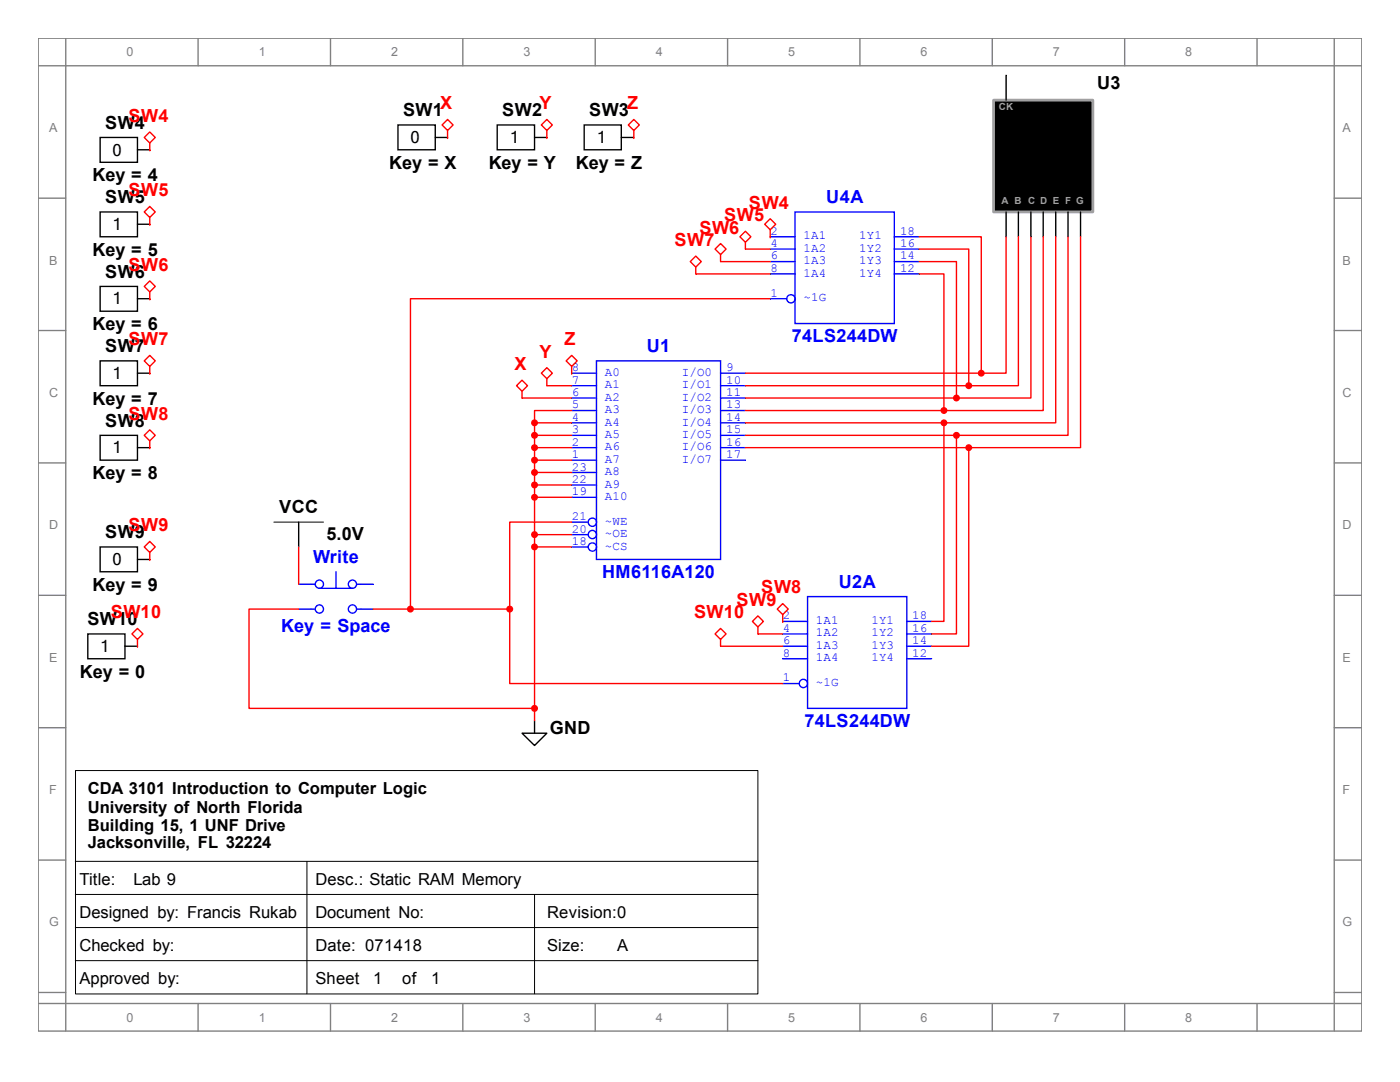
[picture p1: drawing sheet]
<svg xmlns="http://www.w3.org/2000/svg" width="279mm" height="216mm" viewBox="0 0 279 216" stroke-linecap="round" stroke-linejoin="round" font-family="sans-serif">
<g fill="none" stroke="#808080" stroke-width=".28">
<path d="M7.6 7.6h264.2v198.1h-264.2zM7.6 13.1h264.2M13.1 7.6v198.1M39.5 7.6v5.5M66 7.6v5.5M92.4 7.6v5.5M118.8 7.6v5.5M145.2 7.6v5.5M171.6 7.6v5.5M198 7.6v5.5M224.5 7.6v5.5M250.9 7.6v5.5"/>
<path d="M266.3 7.6v198.1M7.6 39.5h5.5M266.3 39.5h5.5M7.6 66h5.5M266.3 66h5.5M7.6 92.4h5.5M266.3 92.4h5.5M7.6 118.8h5.5M266.3 118.8h5.5M7.6 145.2h5.5M266.3 145.2h5.5M7.6 171.6h5.5"/>
<path d="M266.3 171.6h5.5M7.6 198h5.5M266.3 198h5.5M7.6 200.2h264.2M39.5 200.2v5.5M66 200.2v5.5M92.4 200.2v5.5M118.8 200.2v5.5M145.2 200.2v5.5M171.6 200.2v5.5M198 200.2v5.5M224.5 200.2v5.5"/>
<path d="M250.9 200.2v5.5"/>
</g>
<path d="M15.1 153.8h136.2v44.5h-136.2zM15 171.9h136.3M15 178.5h136.3M61.3 171.9v26.4M106.7 178.5v19.8M15 185.1h136.3M15 191.7h136.3" fill="none" stroke="#000" stroke-width=".2"/>
<path d="M119 72h24.8v39.6h-24.8z" fill="none" stroke="#00f" stroke-width=".28"/>
<path d="M114.1 96.8h4.9" fill="none" stroke="#00f" stroke-width=".28"/>
<path d="M114.1 94.3h4.9" fill="none" stroke="#00f" stroke-width=".28"/>
<path d="M114.1 91.8h4.9" fill="none" stroke="#00f" stroke-width=".28"/>
<path d="M114.1 84.4h4.9" fill="none" stroke="#00f" stroke-width=".28"/>
<path d="M114.1 86.9h4.9" fill="none" stroke="#00f" stroke-width=".28"/>
<path d="M114.1 89.3h4.9" fill="none" stroke="#00f" stroke-width=".28"/>
<path d="M114.1 81.9h4.9" fill="none" stroke="#00f" stroke-width=".28"/>
<path d="M114.1 77h4.9" fill="none" stroke="#00f" stroke-width=".28"/>
<path d="M114.1 79.4h4.9" fill="none" stroke="#00f" stroke-width=".28"/>
<path d="M114.1 74.5h4.9" fill="none" stroke="#00f" stroke-width=".28"/>
<g fill="none" stroke="#00f" stroke-width=".28">
<path d="M114.1 106.7h3.3"/>
<circle cx="118.2" cy="106.7" r=".82"/>
</g>
<g fill="none" stroke="#00f" stroke-width=".28">
<path d="M114.1 109.1h3.3"/>
<circle cx="118.2" cy="109.2" r=".82"/>
</g>
<path d="M114.1 99.2h4.9" fill="none" stroke="#00f" stroke-width=".28"/>
<path d="M143.8 74.5h5" fill="none" stroke="#00f" stroke-width=".28"/>
<path d="M143.8 77h5" fill="none" stroke="#00f" stroke-width=".28"/>
<path d="M143.8 79.4h5" fill="none" stroke="#00f" stroke-width=".28"/>
<path d="M143.8 81.9h5" fill="none" stroke="#00f" stroke-width=".28"/>
<path d="M143.8 84.4h5" fill="none" stroke="#00f" stroke-width=".28"/>
<path d="M143.8 86.9h5" fill="none" stroke="#00f" stroke-width=".28"/>
<path d="M143.8 89.3h5" fill="none" stroke="#00f" stroke-width=".28"/>
<path d="M143.8 91.8h5" fill="none" stroke="#00f" stroke-width=".28"/>
<g fill="none" stroke="#00f" stroke-width=".28">
<path d="M114.1 104.2h3.3M161.2 119h19.8v22.4h-19.8z"/>
<circle cx="118.2" cy="104.2" r=".82"/>
</g>
<path d="M181 124h4.9" fill="none" stroke="#00f" stroke-width=".28"/>
<path d="M181 126.5h4.9" fill="none" stroke="#00f" stroke-width=".28"/>
<path d="M181 128.9h4.9" fill="none" stroke="#00f" stroke-width=".28"/>
<path d="M181 131.4h4.9" fill="none" stroke="#00f" stroke-width=".28"/>
<path d="M156.2 124h5" fill="none" stroke="#00f" stroke-width=".28"/>
<path d="M156.2 126.5h5" fill="none" stroke="#00f" stroke-width=".28"/>
<path d="M156.2 128.9h5" fill="none" stroke="#00f" stroke-width=".28"/>
<path d="M156.2 131.4h5" fill="none" stroke="#00f" stroke-width=".28"/>
<g fill="none" stroke="#00f" stroke-width=".28">
<path d="M156.2 136.4h3.3"/>
<circle cx="160.3" cy="136.4" r=".83"/>
</g>
<path d="M20 27.4h7.4v5h-7.4zM27.4 29.9h2.5M20 42.3h7.4v4.9h-7.4zM20 57.1h7.4v5h-7.4zM27.4 44.7h2.5M27.4 59.6h2.5M20 72h7.4v5h-7.4zM27.4 74.5h2.5M20 86.9h7.4v4.9h-7.4zM27.4 89.3h2.5" fill="none" stroke="#000" stroke-width=".28"/>
<path d="M28.8 27.4l1.1-1.1 1.1 1.1-1.1 1.1z" fill="none" stroke="#f00" stroke-width=".28"/>
<path d="M29.9 29.9h.1M29.9 28.5v1.4M28.8 42.3l1.1-1.1 1.1 1.1-1.1 1.1z" fill="none" stroke="#f00" stroke-width=".28"/>
<path d="M28.8 57.1l1.1-1.1 1.1 1.1-1.1 1.2zM29.9 44.7h.1M29.9 43.4v1.3" fill="none" stroke="#f00" stroke-width=".28"/>
<path d="M29.9 59.6h.1M29.9 58.3v1.3M28.8 72l1.1-1.1 1.1 1.1-1.1 1.1z" fill="none" stroke="#f00" stroke-width=".28"/>
<path d="M29.9 74.5h.1M29.9 73.1v1.4M28.8 86.9l1.1-1.1 1.1 1.1-1.1 1.1z" fill="none" stroke="#f00" stroke-width=".28"/>
<path d="M113 72l1.1-1.1 1.1 1.1-1.1 1.1zM29.9 89.3h.1M29.9 88v1.3" fill="none" stroke="#f00" stroke-width=".28"/>
<path d="M108 74.5l1.1-1.1 1.1 1.1-1.1 1.1zM114.1 74.5h.1M114.1 73.1v1.4" fill="none" stroke="#f00" stroke-width=".28"/>
<path d="M103.1 77l1.1-1.1 1.1 1.1-1.1 1.1zM109.1 75.6v1.4h5" fill="none" stroke="#f00" stroke-width=".28"/>
<path d="M104.2 78.1v1.3h9.9" fill="none" stroke="#f00" stroke-width=".28"/>
<path d="M104.2 146.3h4.9l-2.4 2.5zM106.7 143.8v2.5" fill="none" stroke="#000" stroke-width=".28"/>
<circle cx="106.7" cy="99.2" r=".55" fill="#f00"/>
<g fill="none" stroke="#f00" stroke-width=".28">
<path d="M106.7 99.2h7.4"/>
<circle cx="106.7" cy="99.2" r=".55"/>
</g>
<circle cx="106.7" cy="96.8" r=".56" fill="#f00"/>
<g fill="none" stroke="#f00" stroke-width=".28">
<path d="M114.1 96.8h-7.4v2.4"/>
<circle cx="106.7" cy="96.8" r=".56"/>
</g>
<circle cx="106.7" cy="94.3" r=".55" fill="#f00"/>
<g fill="none" stroke="#f00" stroke-width=".28">
<path d="M114.1 94.3h-7.4v2.5"/>
<circle cx="106.7" cy="94.3" r=".55"/>
</g>
<circle cx="106.7" cy="91.8" r=".56" fill="#f00"/>
<g fill="none" stroke="#f00" stroke-width=".28">
<path d="M114.1 91.8h-7.4v2.5"/>
<circle cx="106.7" cy="91.8" r=".56"/>
</g>
<circle cx="106.7" cy="89.3" r=".55" fill="#f00"/>
<g fill="none" stroke="#f00" stroke-width=".28">
<path d="M114.1 89.3h-7.4v2.5"/>
<circle cx="106.7" cy="89.3" r=".55"/>
</g>
<circle cx="106.7" cy="86.9" r=".56" fill="#f00"/>
<g fill="none" stroke="#f00" stroke-width=".28">
<path d="M114.1 86.9h-7.4v2.4"/>
<circle cx="106.7" cy="86.9" r=".56"/>
</g>
<circle cx="106.7" cy="109.1" r=".55" fill="#f00"/>
<g fill="none" stroke="#f00" stroke-width=".28">
<path d="M125.4 24.9l1.1-1.1 1.1 1.1-1.1 1.1zM106.7 109.1h7.4"/>
<circle cx="106.7" cy="109.1" r=".55"/>
</g>
<path d="M79.4 24.9h7.5v5h-7.5zM86.9 27.4h2.4M99.2 24.9h7.5v5h-7.5zM106.7 27.4h2.4M116.6 24.9h7.4v5h-7.4zM124 27.4h2.5" fill="none" stroke="#000" stroke-width=".28"/>
<path d="M108 24.9l1.1-1.1 1.1 1.1-1.1 1.1zM126.5 27.4h.1M126.5 26v1.4" fill="none" stroke="#f00" stroke-width=".28"/>
<path d="M88.2 24.9l1.1-1.1 1.1 1.1-1.1 1.1zM109.1 27.4h.1M109.1 26v1.4" fill="none" stroke="#f00" stroke-width=".28"/>
<path d="M89.3 27.4h.1M89.3 26v1.4" fill="none" stroke="#f00" stroke-width=".28"/>
<circle cx="106.7" cy="106.7" r=".56" fill="#f00"/>
<g fill="none" stroke="#f00" stroke-width=".28">
<path d="M106.7 99.2v9.9M106.7 106.7h7.4"/>
<circle cx="106.7" cy="106.7" r=".56"/>
</g>
<path d="M54.7 104.2h9.9" fill="none" stroke="#000" stroke-width=".2"/>
<path d="M59.6 104.2v4.9" fill="none" stroke="#000" stroke-width=".28"/>
<g fill="none" stroke="#00f" stroke-width=".28">
<path d="M62.1 116.6h.8M63.8 117.4h6.6M67.1 114.1v3.3M71.2 116.6h.8M62.1 121.5h.8M71.2 121.5h.8"/>
<circle cx="63.7" cy="116.6" r=".82"/>
<circle cx="70.3" cy="116.6" r=".82"/>
<circle cx="63.7" cy="121.5" r=".82"/>
<circle cx="70.3" cy="121.5" r=".82"/>
</g>
<path d="M72 116.6h2.5" fill="none" stroke="#00f" stroke-width=".28"/>
<path d="M72 121.5h2.5" fill="none" stroke="#00f" stroke-width=".28"/>
<path d="M59.6 116.6h2.5" fill="none" stroke="#00f" stroke-width=".28"/>
<path d="M59.6 121.5h2.5" fill="none" stroke="#00f" stroke-width=".28"/>
<path d="M59.6 109.1v7.5" fill="none" stroke="#f00" stroke-width=".28"/>
<circle cx="106.7" cy="141.3" r=".56" fill="#f00"/>
<g fill="none" stroke="#f00" stroke-width=".28">
<path d="M106.7 109.1v34.7"/>
<circle cx="106.7" cy="141.3" r=".56"/>
</g>
<circle cx="101.7" cy="121.5" r=".56" fill="#f00"/>
<g fill="none" stroke="#f00" stroke-width=".28">
<path d="M114.1 104.2h-12.4v32.2h54.5"/>
<circle cx="101.7" cy="121.5" r=".56"/>
</g>
<circle cx="106.7" cy="84.4" r=".55" fill="#f00"/>
<g fill="none" stroke="#f00" stroke-width=".28">
<path d="M106.7 84.4h7.4M106.7 84.4v2.5M114.1 81.9h-7.4v2.5"/>
<circle cx="106.7" cy="84.4" r=".55"/>
</g>
<path d="M198.3 20h19.8v22.3h-19.8z" fill-rule="evenodd" fill="#000"/>
<path d="M198.3 20h19.8v22.3h-19.8z" fill="none" stroke="#a0a0a4" stroke-width=".55"/>
<path d="M200.8 15v5M200.8 42.3v4.9M203.2 42.3v4.9M205.7 42.3v4.9M208.2 42.3v4.9M210.7 42.3v4.9M213.1 42.3v4.9M215.6 42.3v4.9" fill="none" stroke="#000" stroke-width=".28"/>
<path d="M158.7 42.3h19.8v22.3h-19.8z" fill="none" stroke="#00f" stroke-width=".28"/>
<path d="M178.5 47.2h4.9" fill="none" stroke="#00f" stroke-width=".28"/>
<path d="M178.5 49.7h4.9" fill="none" stroke="#00f" stroke-width=".28"/>
<path d="M178.5 52.2h4.9" fill="none" stroke="#00f" stroke-width=".28"/>
<path d="M178.5 54.7h4.9" fill="none" stroke="#00f" stroke-width=".28"/>
<path d="M153.7 47.2h5" fill="none" stroke="#00f" stroke-width=".28"/>
<path d="M153.7 49.7h5" fill="none" stroke="#00f" stroke-width=".28"/>
<path d="M153.7 52.2h5" fill="none" stroke="#00f" stroke-width=".28"/>
<path d="M153.7 54.7h5" fill="none" stroke="#00f" stroke-width=".28"/>
<g fill="none" stroke="#00f" stroke-width=".28">
<path d="M153.7 59.6h3.3"/>
<circle cx="157.8" cy="59.6" r=".82"/>
</g>
<path d="M152.6 44.7l1.1-1.1 1.1 1.1-1.1 1.1z" fill="none" stroke="#f00" stroke-width=".28"/>
<path d="M147.7 47.2l1.1-1.1 1.1 1.1-1.1 1.1zM153.7 47.2h.1M153.7 45.8v1.4" fill="none" stroke="#f00" stroke-width=".28"/>
<path d="M142.7 49.7l1.1-1.1 1.1 1.1-1.1 1.1zM148.8 48.3v1.4" fill="none" stroke="#f00" stroke-width=".28"/>
<path d="M138.9 51.1l1.1 1.1-1.1 1.1-1.1-1.1zM143.8 50.8v1.4" fill="none" stroke="#f00" stroke-width=".28"/>
<path d="M138.9 53.3v1.4h14.8M143.8 52.2h9.9M148.8 49.7h4.9M155.1 121.5l1.1-1.1 1.1 1.1-1.1 1.1z" fill="none" stroke="#f00" stroke-width=".28"/>
<path d="M156.2 124h.1M156.2 122.6v1.4" fill="none" stroke="#f00" stroke-width=".28"/>
<circle cx="195.8" cy="74.5" r=".55" fill="#f00"/>
<g fill="none" stroke="#f00" stroke-width=".28">
<path d="M183.4 47.2h12.4v27.3M200.8 47.2v27.3h-5M148.8 74.5h47"/>
<circle cx="195.8" cy="74.5" r=".55"/>
</g>
<circle cx="193.3" cy="77" r=".55" fill="#f00"/>
<g fill="none" stroke="#f00" stroke-width=".28">
<path d="M183.4 49.7h9.9v27.3M203.2 47.2v29.8h-9.9M148.8 77h44.5"/>
<circle cx="193.3" cy="77" r=".55"/>
</g>
<circle cx="190.9" cy="79.4" r=".55" fill="#f00"/>
<g fill="none" stroke="#f00" stroke-width=".28">
<path d="M183.4 52.2h7.5v27.2M205.7 47.2v32.2h-14.8M148.8 79.4h42.1"/>
<circle cx="190.9" cy="79.4" r=".55"/>
</g>
<circle cx="188.4" cy="81.9" r=".55" fill="#f00"/>
<g fill="none" stroke="#f00" stroke-width=".28">
<path d="M183.4 54.7h5v27.2M208.2 47.2v34.7h-19.8M148.8 81.9h39.6M28.8 109.1l1.1-1.1 1.1 1.1-1.1 1.1z"/>
<circle cx="188.4" cy="81.9" r=".55"/>
</g>
<path d="M20 109.1h7.4v5h-7.4zM27.4 111.6h2.5" fill="none" stroke="#000" stroke-width=".28"/>
<path d="M29.9 111.6h.1M29.9 110.2v1.4M26.3 126.5l1.1-1.1 1.1 1.1-1.1 1.1z" fill="none" stroke="#f00" stroke-width=".28"/>
<path d="M17.5 126.5h7.4v4.9h-7.4zM24.9 128.9h2.5" fill="none" stroke="#000" stroke-width=".28"/>
<path d="M27.4 128.9h.1M27.4 127.6v1.3M150.2 124l1.1-1.1 1.1 1.1-1.1 1.1z" fill="none" stroke="#f00" stroke-width=".28"/>
<path d="M142.7 126.5l1.1-1.1 1.1 1.1-1.1 1.1zM151.3 125.1v1.4" fill="none" stroke="#f00" stroke-width=".28"/>
<path d="M143.8 127.6v1.3h12.4M151.3 126.5h4.9" fill="none" stroke="#f00" stroke-width=".28"/>
<circle cx="188.4" cy="84.4" r=".55" fill="#f00"/>
<g fill="none" stroke="#f00" stroke-width=".28">
<path d="M210.7 47.2v37.2h-22.3M148.8 84.4h39.6M188.4 84.4v39.6h-2.5"/>
<circle cx="188.4" cy="84.4" r=".55"/>
</g>
<circle cx="190.9" cy="86.9" r=".56" fill="#f00"/>
<g fill="none" stroke="#f00" stroke-width=".28">
<path d="M213.1 47.2v39.7h-22.2M148.8 86.9h42.1M190.9 86.9v39.6h-5"/>
<circle cx="190.9" cy="86.9" r=".56"/>
</g>
<circle cx="193.3" cy="89.3" r=".55" fill="#f00"/>
<g fill="none" stroke="#f00" stroke-width=".28">
<path d="M215.6 47.2v42.1h-22.3M148.8 89.3h44.5M193.3 89.3v39.6h-7.4M59.6 121.5h-9.9v19.9h57"/>
<circle cx="193.3" cy="89.3" r=".55"/>
</g>
<circle cx="81.9" cy="121.5" r=".56" fill="#f00"/>
<g fill="none" stroke="#f00" stroke-width=".28">
<path d="M153.7 59.6h-71.8v61.9M74.5 121.5h27.2"/>
<circle cx="81.9" cy="121.5" r=".56"/>
</g>
<g font-size="3.6">
<text x="218.9" y="17.7">U3</text>
<text x="80.4" y="23.2">SW1</text>
<text x="100.2" y="23.2">SW2</text>
<text x="117.6" y="23.2">SW3</text>
<text x="21" y="25.7">SW4</text>
<text x="77.7" y="33.7">Key = X</text>
<text x="97.5" y="33.7">Key = Y</text>
<text x="114.9" y="33.7">Key = Z</text>
<text x="18.5" y="36.2">Key = 4</text>
<text x="21" y="40.6">SW5</text>
<text x="18.5" y="51">Key = 5</text>
<text x="21" y="55.4">SW6</text>
<text x="18.5" y="65.9">Key = 6</text>
<text x="21" y="70.3">SW7</text>
<text x="18.5" y="80.7">Key = 7</text>
<text x="21" y="85.1">SW8</text>
<text x="18.5" y="95.6">Key = 8</text>
<text x="21" y="107.4">SW9</text>
<text x="55.7" y="102.4">VCC</text>
<text x="65.2" y="107.7">5.0V</text>
<text x="18.5" y="117.9">Key = 9</text>
<text x="17.4" y="124.8">SW10</text>
<text x="16" y="135.2">Key = 0</text>
<text x="109.7" y="146.5">GND</text>
</g>
<g font-size="3.6" fill="#f00">
<text x="87.8" y="21.8">X</text>
<text x="107.7" y="21.8">Y</text>
<text x="125.1" y="21.8">Z</text>
<text x="25.7" y="24.3">SW4</text>
<text x="25.7" y="39.2">SW5</text>
<text x="149.5" y="41.7">SW4</text>
<text x="139.6" y="46.6">SW6</text>
<text x="144.5" y="44.1">SW5</text>
<text x="134.6" y="49.1">SW7</text>
<text x="25.7" y="54">SW6</text>
<text x="25.7" y="68.9">SW7</text>
<text x="107.7" y="71.4">Y</text>
<text x="112.7" y="68.9">Z</text>
<text x="102.7" y="73.8">X</text>
<text x="25.7" y="83.7">SW8</text>
<text x="25.7" y="106">SW9</text>
<text x="151.9" y="118.4">SW8</text>
<text x="22.1" y="123.4">SW10</text>
<text x="138.5" y="123.4">SW10</text>
<text x="147" y="120.9">SW9</text>
</g>
<g font-size="3.6" fill="#00f">
<text x="164.9" y="40.6">U4A</text>
<text x="129.1" y="70.3">U1</text>
<text x="158" y="68.3">74LS244DW</text>
<text x="62.5" y="112.4">Write</text>
<text x="120.2" y="115.4">HM6116A120</text>
<text x="167.4" y="117.3">U2A</text>
<text x="56.1" y="126.1">Key = Space</text>
<text x="160.5" y="145.1">74LS244DW</text>
</g>
<g font-size="3.3">
<text x="81.9" y="28.5">0</text>
<text x="101.7" y="28.5">1</text>
<text x="119.1" y="28.5">1</text>
<text x="22.5" y="31">0</text>
<text x="22.5" y="45.9">1</text>
<text x="22.5" y="60.7">1</text>
<text x="22.5" y="75.6">1</text>
<text x="22.5" y="90.5">1</text>
<text x="22.5" y="112.7">0</text>
<text x="20" y="130.1">1</text>
<text x="17.5" y="158.4">CDA 3101 Introduction to Computer Logic</text>
<text x="17.5" y="162.2">University of North Florida</text>
<text x="17.5" y="165.8">Building 15, 1 UNF Drive</text>
<text x="17.5" y="169.1">Jacksonville, FL 32224</text>
<text x="15.9" y="176.5">Title:</text>
<text x="26.6" y="176.5">Lab 9</text>
<text x="62.9" y="176.5">Desc.: Static RAM Memory</text>
<text x="15.9" y="183.1">Designed by: Francis Rukab</text>
<text x="62.9" y="183.1">Document No:</text>
<text x="109.2" y="183.1">Revision:0</text>
<text x="15.9" y="189.7">Checked by:</text>
<text x="62.9" y="189.7">Date: 071418</text>
<text x="109.2" y="189.7">Size:</text>
<text x="123.2" y="189.7">A</text>
<text x="15.9" y="196.3">Approved by:</text>
<text x="62.9" y="196.3">Sheet</text>
<text x="74.5" y="196.3">1</text>
<text x="80.3" y="196.3">of</text>
<text x="86.1" y="196.3">1</text>
</g>
<g font-size="2.5" fill="#808080">
<text x="25.2" y="11.2">0</text>
<text x="51.6" y="11.2">1</text>
<text x="78.1" y="11.2">2</text>
<text x="104.5" y="11.2">3</text>
<text x="130.9" y="11.2">4</text>
<text x="157.3" y="11.2">5</text>
<text x="183.7" y="11.2">6</text>
<text x="210.1" y="11.2">7</text>
<text x="236.6" y="11.2">8</text>
<text x="9.8" y="26.4">A</text>
<text x="267.9" y="26.4">A</text>
<text x="9.8" y="52.8">B</text>
<text x="267.9" y="52.8">B</text>
<text x="9.8" y="79.2">C</text>
<text x="267.9" y="79.2">C</text>
<text x="9.8" y="105.6">D</text>
<text x="267.9" y="105.6">D</text>
<text x="9.8" y="132">E</text>
<text x="267.9" y="132">E</text>
<text x="9.8" y="158.5">F</text>
<text x="267.9" y="158.5">F</text>
<text x="9.8" y="184.9">G</text>
<text x="267.9" y="184.9">G</text>
<text x="25.2" y="203.8">0</text>
<text x="51.6" y="203.8">1</text>
<text x="78.1" y="203.8">2</text>
<text x="104.5" y="203.8">3</text>
<text x="130.9" y="203.8">4</text>
<text x="157.3" y="203.8">5</text>
<text x="183.7" y="203.8">6</text>
<text x="210.1" y="203.8">7</text>
<text x="236.6" y="203.8">8</text>
</g>
<g font-size="2.5" fill="#00f">
<text x="153.8" y="46.8">2</text>
<text x="160.4" y="47.8">1A1</text>
<text x="171.4" y="47.8">1Y1</text>
<text x="179.6" y="46.8">18</text>
<text x="153.8" y="49.3">4</text>
<text x="153.8" y="51.8">6</text>
<text x="160.4" y="50.2">1A2</text>
<text x="160.4" y="52.7">1A3</text>
<text x="171.4" y="50.2">1Y2</text>
<text x="171.4" y="52.7">1Y3</text>
<text x="179.6" y="49.3">16</text>
<text x="179.6" y="51.8">14</text>
<text x="153.8" y="54.3">8</text>
<text x="153.8" y="59.2">1</text>
<text x="160.4" y="55.2">1A4</text>
<text x="171.4" y="55.2">1Y4</text>
<text x="179.6" y="54.3">12</text>
<text x="160.4" y="60.2">~1G</text>
<text x="114.1" y="76.5">7</text>
<text x="114.1" y="74.1">8</text>
<text x="120.7" y="77.5">A1</text>
<text x="120.7" y="75">A0</text>
<text x="136.1" y="75">I/O0</text>
<text x="136.1" y="77.5">I/O1</text>
<text x="144.9" y="74.1">9</text>
<text x="144.9" y="76.5">10</text>
<text x="114.1" y="84">4</text>
<text x="114.1" y="81.5">5</text>
<text x="114.1" y="79">6</text>
<text x="120.7" y="82.4">A3</text>
<text x="120.7" y="80">A2</text>
<text x="136.1" y="80">I/O2</text>
<text x="136.1" y="82.4">I/O3</text>
<text x="144.9" y="79">11</text>
<text x="144.9" y="81.5">13</text>
<text x="144.9" y="84">14</text>
<text x="114.1" y="86.4">3</text>
<text x="114.1" y="88.9">2</text>
<text x="120.7" y="84.9">A4</text>
<text x="120.7" y="87.4">A5</text>
<text x="120.7" y="89.9">A6</text>
<text x="136.1" y="84.9">I/O4</text>
<text x="136.1" y="87.4">I/O5</text>
<text x="136.1" y="89.9">I/O6</text>
<text x="144.9" y="86.4">15</text>
<text x="144.9" y="88.9">16</text>
<text x="114.1" y="93.9">23</text>
<text x="114.1" y="91.4">1</text>
<text x="120.7" y="94.8">A8</text>
<text x="120.7" y="92.3">A7</text>
<text x="136.1" y="92.3">I/O7</text>
<text x="144.9" y="91.4">17</text>
<text x="114.1" y="96.4">22</text>
<text x="114.1" y="98.8">19</text>
<text x="120.7" y="97.3">A9</text>
<text x="120.7" y="99.8">A10</text>
<text x="114.1" y="106.3">20</text>
<text x="114.1" y="103.8">21</text>
<text x="120.7" y="107.2">~OE</text>
<text x="120.7" y="104.7">~WE</text>
<text x="114.1" y="108.8">18</text>
<text x="120.7" y="109.7">~CS</text>
<text x="156.2" y="123.6">2</text>
<text x="162.8" y="124.5">1A1</text>
<text x="173.9" y="124.5">1Y1</text>
<text x="182.1" y="123.6">18</text>
<text x="156.2" y="126.1">4</text>
<text x="156.2" y="128.6">6</text>
<text x="156.2" y="131">8</text>
<text x="162.8" y="127">1A2</text>
<text x="162.8" y="129.5">1A3</text>
<text x="162.8" y="132">1A4</text>
<text x="173.9" y="127">1Y2</text>
<text x="173.9" y="129.5">1Y3</text>
<text x="173.9" y="132">1Y4</text>
<text x="182.1" y="126.1">16</text>
<text x="182.1" y="128.6">14</text>
<text x="182.1" y="131">12</text>
<text x="156.2" y="136">1</text>
<text x="162.8" y="136.9">~1G</text>
</g>
<g font-size="1.9" fill="#a0a0a4">
<text x="199.3" y="22">CK</text>
<text x="199.9" y="40.7">A B C D E F G</text>
</g>
</svg>
